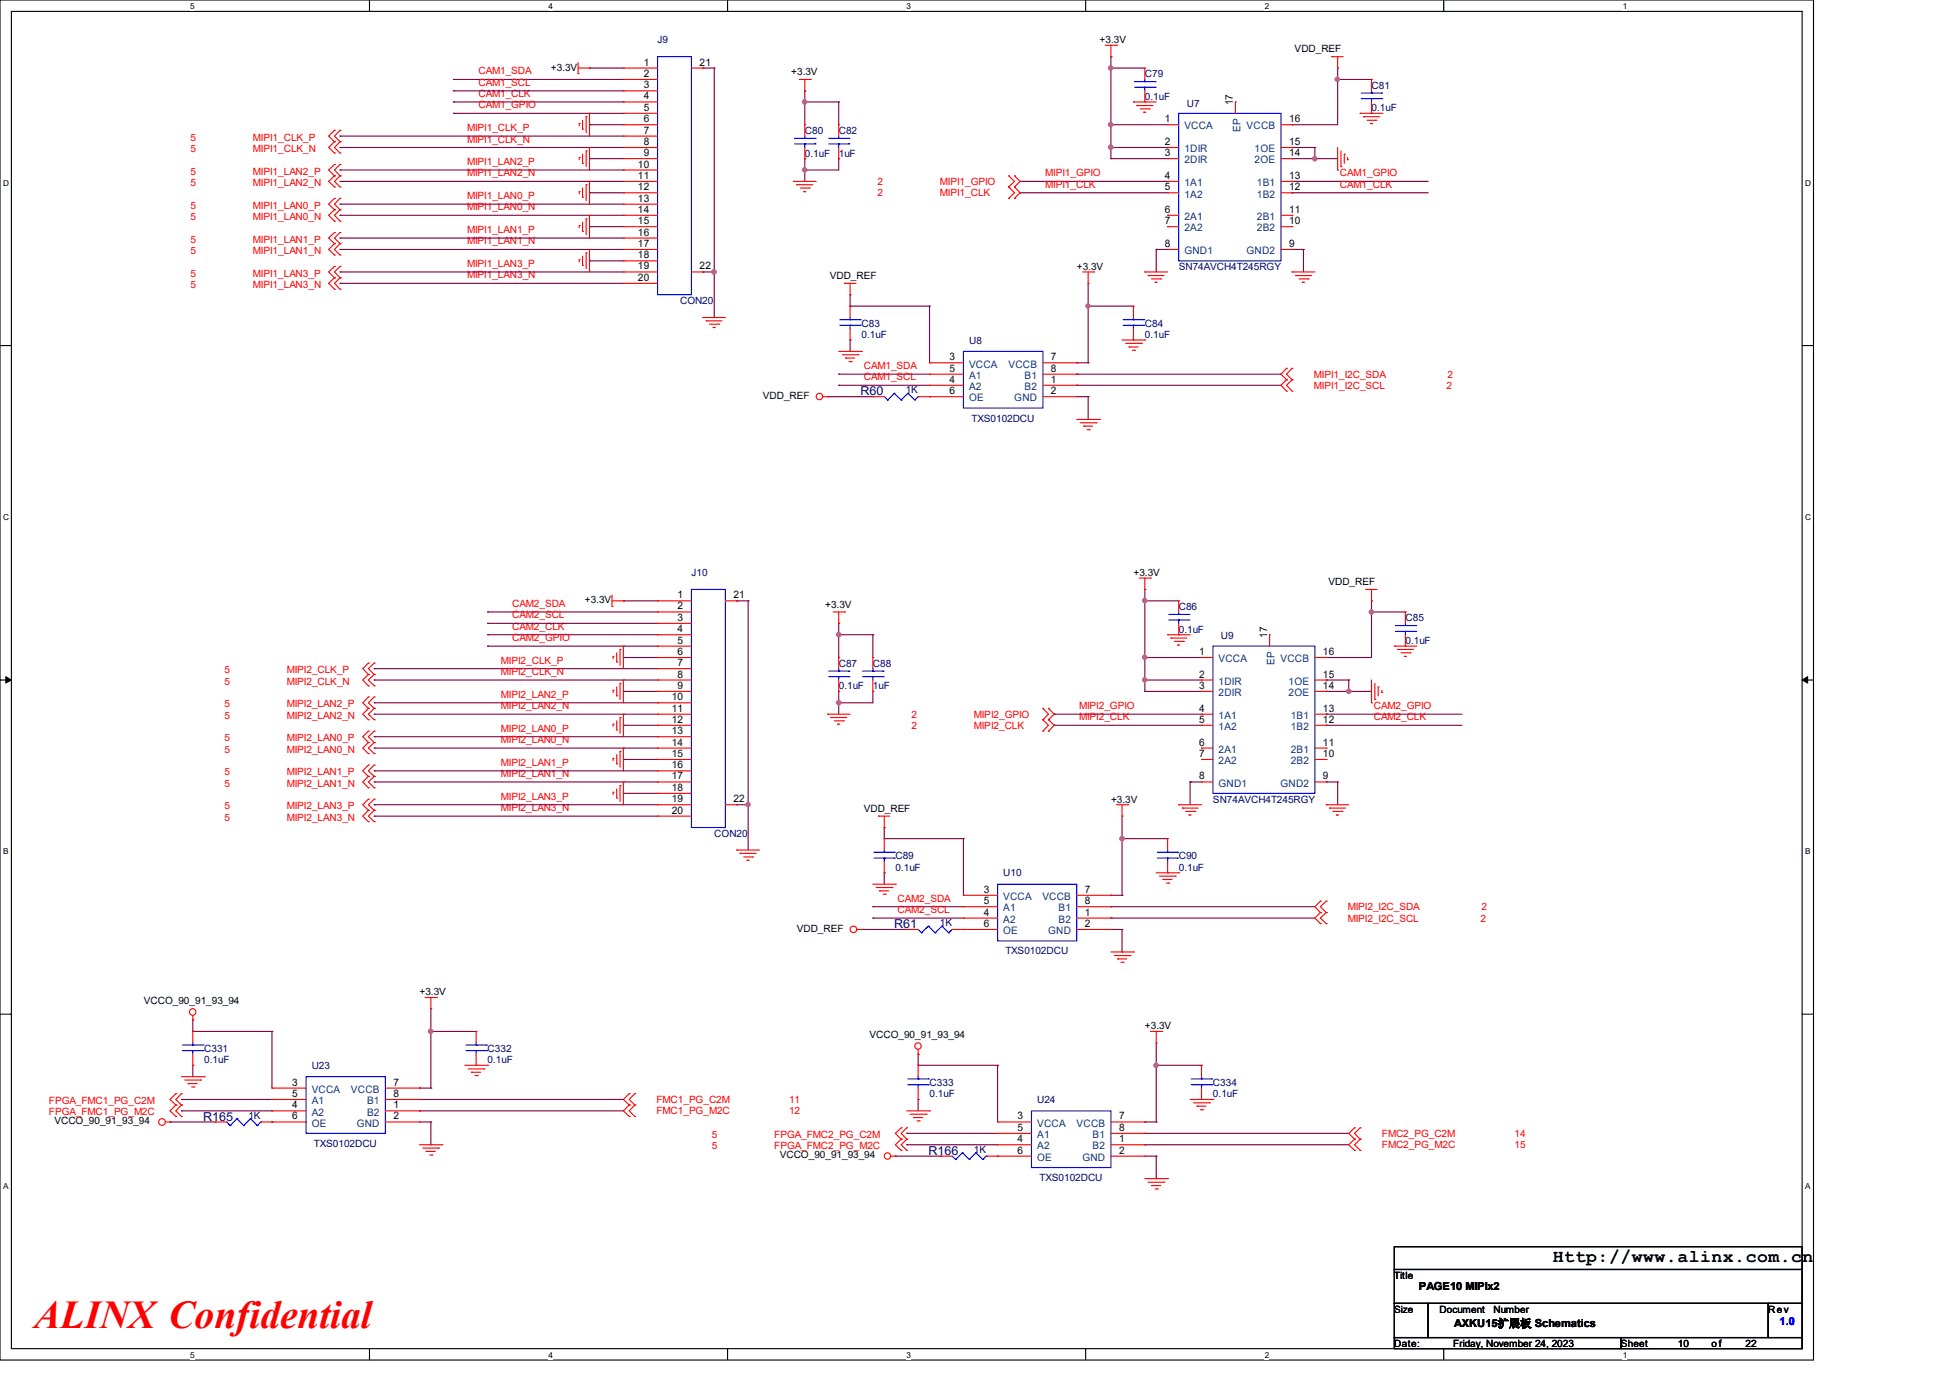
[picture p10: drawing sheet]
<svg xmlns="http://www.w3.org/2000/svg" width="297mm" height="210mm" viewBox="0 0 297 210" stroke-linecap="round" stroke-linejoin="round" font-family="sans-serif">
<path d="M0 0h276.4v207.3h-276.4zM1.7 1.7h272.9v203.8h-272.9z" fill="none" stroke="#000" stroke-width=".17"/>
<g fill="#fff">
<path d="M29 .2h.7v1.4h-.7z"/>
<path d="M29 205.7h.7v1.4h-.7z"/>
</g>
<path d="M56.3 0v1.7M56.3 205.5v1.8" fill="none" stroke="#000" stroke-width=".17"/>
<g fill="#fff">
<path d="M83.6 .2h.6v1.4h-.6z"/>
<path d="M83.6 205.7h.6v1.4h-.6z"/>
</g>
<path d="M110.9 0v1.7M110.9 205.5v1.8" fill="none" stroke="#000" stroke-width=".17"/>
<g fill="#fff">
<path d="M138.1 .2h.7v1.4h-.7z"/>
<path d="M138.1 205.7h.7v1.4h-.7z"/>
</g>
<path d="M165.4 0v1.7M165.4 205.5v1.8" fill="none" stroke="#000" stroke-width=".17"/>
<g fill="#fff">
<path d="M192.7 .2h.7v1.4h-.7z"/>
<path d="M192.7 205.7h.7v1.4h-.7z"/>
</g>
<path d="M220 0v1.7M220 205.5v1.8" fill="none" stroke="#000" stroke-width=".17"/>
<g fill="#fff">
<path d="M247.3 .2h.6v1.4h-.6z"/>
<path d="M247.3 205.7h.6v1.4h-.6z"/>
<path d="M.5 27.2h.9v1.4h-.9z"/>
<path d="M275.1 27.2h.9v1.4h-.9z"/>
<path d="M.5 78.1h.9v1.4h-.9z"/>
<path d="M275.1 78.1h.9v1.4h-.9z"/>
</g>
<path d="M0 52.7h1.7M274.6 52.7h1.8" fill="none" stroke="#000" stroke-width=".17"/>
<g fill="#fff">
<path d="M.5 129.1h.8v1.4h-.8z"/>
<path d="M275.1 129.1h.8v1.4h-.8z"/>
</g>
<path d="M0 103.6h1.7M274.6 103.6h1.8" fill="none" stroke="#000" stroke-width=".17"/>
<path d="M.9 103.1l.8 .5-.8 .5zM274.6 103.6l.9-.5v1z" fill="#000" stroke="#000" stroke-width=".15"/>
<g fill="#fff">
<path d="M.5 180h.8v1.4h-.8z"/>
<path d="M275.1 180h.8v1.4h-.8z"/>
</g>
<path d="M0 154.6h1.7M274.6 154.6h1.8M212.5 190h62.1v3.5h-62.1zM212.5 193.5h62.1v5.1h-62.1zM212.5 198.6h5.1v5.2h-5.1zM217.6 198.6h51.9v5.2h-51.9zM269.5 198.6h5.1v5.2h-5.1zM212.5 203.8h34.5v1.7h-34.5zM247 203.8h27.6v1.7h-27.6z" fill="none" stroke="#000" stroke-width=".17"/>
<g fill="none" stroke="#800040" stroke-width=".17">
<path d="M69.1 15.5h.1M69.1 17.3h.1M69.1 12.1h.1M69.1 13.8h.1M69.1 15.5h25.9M69.1 12.1h25.9M69.1 17.3h25.9M69.1 13.8h25.9M89.8 10.4h.1M89.8 19h.1M89.8 10.4h5.2M89.8 19h5.2"/>
<path d="M107.1 10.4h.1M107.1 10.4h1.7M108.8 10.4h.1M108.8 10.4v38M122.6 15.5h.1M122.6 13.8h.1M122.6 15.5h5.2M122.6 13.8v5.2M127.8 15.5h.1M127.8 15.5v3.5M169.3 10.4h.1M169.3 8.6h.1"/>
<path d="M169.3 19h.1M169.3 10.4h5.2M169.3 19h8.6M169.3 8.6v15.6M196.9 19h.1M203.8 10.4h.1M203.8 12.1h.1M203.8 10.4v8.6h-6.9M203.8 12.1h5.2M51.8 25.9h.1M51.8 27.6h.1M51.8 31.1h.1"/>
<path d="M51.8 32.8h.1M51.8 20.7h.1M51.8 22.5h.1M51.8 38h.1M51.8 36.3h.1M51.8 25.9h43.2M51.8 22.5h43.2M51.8 27.6h43.2M51.8 38h43.2M51.8 31.1h43.2M51.8 32.8h43.2M51.8 20.7h43.2"/>
<path d="M51.8 36.3h43.2M89.8 24.2h.1M89.8 34.5h.1M89.8 39.8h.1M89.8 29.4h.1M89.8 24.2h5.2M89.8 34.5h5.2M89.8 39.8h5.2M89.8 29.4h5.2M122.6 25.9h.1M122.6 24.2h.1M122.6 24.2v3.4"/>
<path d="M127.8 24.2h.1M127.8 24.2v1.7h-5.2M155.4 27.6h.1M155.4 29.4h.1M155.4 29.4h22.5M155.4 27.6h22.5M169.3 24.2h.1M169.3 22.5h.1M169.3 24.2h8.6M169.3 22.5h8.6M176.2 38h.1M176.2 38h1.7"/>
<path d="M176.2 38v3.4M196.9 24.2h.1M196.9 22.5h.1M196.9 38h.1M196.9 27.6h.1M196.9 29.4h.1M196.9 24.2h6.9M196.9 29.4h20.7M196.9 22.5h3.5M196.9 27.6h20.7M196.9 38h1.7M198.6 38h.1"/>
<path d="M198.6 38v3.4M200.4 22.5h.1M200.4 24.2h.1M200.4 22.5v1.7M51.8 43.2h.1M51.8 41.4h.1M51.8 41.4h43.2M51.8 43.2h43.2M107.1 41.4h.1M107.1 41.4h1.7M108.8 41.4h.1M127.8 57h.1"/>
<path d="M127.8 58.7h.1M127.8 58.7h13.8M127.8 57h13.8M129.5 51.8h.1M129.5 44.9h.1M129.5 46.7h.1M129.5 44.9v1.8M129.5 51.8v1.8M129.5 46.7h12.1M141.6 46.7h.1M141.6 46.7v8.6M164.1 58.7h.1"/>
<path d="M164.1 57h.1M164.1 55.3h.1M164.1 58.7h31.1M164.1 57h31.1M164.1 55.3h1.7M165.8 46.7h.1M165.8 55.3h.1M165.8 46.7h6.9M165.8 43.2v12.1M126.1 60.5h.1M126.1 60.5h6.9M164.1 60.5h1.7"/>
<path d="M165.8 60.5h.1M165.8 63.9h.1M165.8 60.5v3.4M74.3 96.7h.1M74.3 98.5h.1M74.3 93.3h.1M74.3 95h.1M74.3 96.7h25.9M74.3 93.3h25.9M74.3 98.5h25.9M74.3 95h25.9M95 91.6h.1"/>
<path d="M95 91.6h5.2M112.3 91.6h.1M112.3 91.6h1.7M114 91.6h.1M114 91.6v37.9M127.8 96.7h.1M127.8 95h.1M127.8 95v5.2M127.8 96.7h5.2M133 96.7h.1M133 96.7v3.5M174.5 91.6h.1"/>
<path d="M174.5 89.8h.1M174.5 91.6h5.1M174.5 89.8v15.6M209 91.6h.1M209 93.3h.1M209 91.6v8.6h-6.9M209 93.3h5.2M57 107.1h.1M57 108.8h.1M57 112.3h.1M57 114h.1M57 101.9h.1"/>
<path d="M57 103.6h.1M57 119.2h.1M57 117.5h.1M57 107.1h43.2M57 103.6h43.2M57 108.8h43.2M57 119.2h43.2M57 112.3h43.2M57 114h43.2M57 101.9h43.2M57 117.5h43.2M95 105.4h.1"/>
<path d="M95 100.2h.1M95 115.7h.1M95 110.5h.1M95 105.4h5.2M95 100.2h5.2M95 115.7h5.2M95 110.5h5.2M127.8 107.1h.1M127.8 105.4h.1M127.8 105.4v3.4M133 105.4h.1M133 105.4v1.7h-5.2"/>
<path d="M160.7 108.8h.1M160.7 110.5h.1M160.7 110.5h22.4M160.7 108.8h22.4M174.5 100.2h.1M174.5 105.4h.1M174.5 103.6h.1M174.5 105.4h8.6M174.5 100.2h8.6M174.5 103.6h8.6M181.4 119.2h.1M181.4 119.2h1.7"/>
<path d="M181.4 119.2v3.4M202.1 100.2h.1M202.1 105.4h.1M202.1 103.6h.1M202.1 119.2h.1M202.1 108.8h.1M202.1 110.5h.1M202.1 105.4h6.9M202.1 110.5h20.7M202.1 103.6h3.4M202.1 108.8h20.7M202.1 119.2h1.7"/>
<path d="M203.8 119.2h.1M203.8 119.2v3.4M205.5 103.6h.1M205.5 105.4h.1M205.5 103.6v1.8M57 124.4h.1M57 122.6h.1M57 122.6h43.2M57 124.4h43.2M95 120.9h.1M95 120.9h5.2M112.3 122.6h.1"/>
<path d="M112.3 122.6h1.7M114 122.6h.1M133 138.2h.1M133 139.9h.1M133 139.9h13.8M133 138.2h13.8M134.7 133h.1M134.7 126.1h.1M134.7 127.8h.1M134.7 126.1v1.7M134.7 133v1.7M134.7 127.8h12.1"/>
<path d="M146.8 127.8h.1M146.8 127.8v8.6M169.3 139.9h.1M169.3 138.2h.1M169.3 136.4h.1M169.3 139.9h31.1M169.3 138.2h31.1M169.3 136.4h1.7M171 127.8h.1M171 136.4h.1M171 127.8h6.9M171 124.4v12"/>
<path d="M29.4 155.4h.1M29.4 157.2h.1M29.4 155.4v1.8M29.4 157.2h12M41.4 157.2h.1M41.4 157.2v8.6M65.7 157.2h.1M65.7 157.2h6.9M65.7 153.7v12.1M131.3 141.6h.1M131.3 141.6h6.9M169.3 141.6h1.7"/>
<path d="M171 141.6h.1M171 145.1h.1M171 141.6v3.5M176.2 158.9v12.1M25.9 171h.1M25.9 171h6.9M27.6 167.6h.1M27.6 169.3h.1M27.6 169.3h13.8M27.6 167.6h13.8M29.4 162.3h.1M29.4 162.3v1.8"/>
<path d="M63.9 169.3h.1M63.9 167.6h.1M63.9 165.8h.1M63.9 169.3h31.1M63.9 167.6h31.1M63.9 165.8h1.8M63.9 171h1.8M65.7 165.8h.1M65.7 171h.1M65.7 174.5h.1M65.7 171v3.5M136.4 176.2h.1"/>
<path d="M136.4 176.2h7M138.2 172.7h.1M138.2 174.5h.1M138.2 174.5h13.8M138.2 172.7h13.8M139.9 167.6h.1M139.9 160.7h.1M139.9 162.3h.1M139.9 160.7v1.6M139.9 167.6v1.7M139.9 162.3h12.1M152 162.3h.1"/>
<path d="M152 162.3v8.7M174.5 174.5h.1M174.5 172.7h.1M174.5 171h.1M174.5 171h1.7M174.5 174.5h31M174.5 172.7h31M174.5 176.2h1.7M176.2 162.3h.1M176.2 171h.1M176.2 176.2h.1M176.2 179.6h.1"/>
<path d="M176.2 176.2v3.4M176.2 162.3h6.9"/>
</g>
<g fill="#f0f" stroke="#f0f" stroke-width=".17">
<circle cx="108.8" cy="41.4" r=".34"/>
<circle cx="122.6" cy="25.9" r=".32"/>
<circle cx="122.6" cy="15.5" r=".33"/>
<circle cx="169.3" cy="10.4" r=".33"/>
<circle cx="169.3" cy="19" r=".33"/>
<circle cx="203.8" cy="12.1" r=".33"/>
<circle cx="200.3" cy="24.2" r=".33"/>
<circle cx="169.2" cy="22.4" r=".34"/>
<circle cx="165.8" cy="46.6" r=".32"/>
<circle cx="127.8" cy="96.7" r=".33"/>
<circle cx="114" cy="122.6" r=".32"/>
<circle cx="127.8" cy="107.1" r=".33"/>
<circle cx="205.5" cy="105.3" r=".33"/>
<circle cx="174.4" cy="103.6" r=".32"/>
<circle cx="174.4" cy="100.2" r=".33"/>
<circle cx="174.4" cy="91.5" r=".33"/>
<circle cx="209" cy="93.3" r=".33"/>
<circle cx="171" cy="127.8" r=".34"/>
<circle cx="65.6" cy="157.2" r=".33"/>
<circle cx="176.2" cy="162.3" r=".33"/>
</g>
<g fill="none" stroke="#f00" stroke-width=".17">
<path d="M51 19.9h.1M51 19.9l-.9 .8 .9 .9M51.8 19.9h.1M51.8 19.9l-.8 .8 .8 .9M88.1 11.2h.1M88.1 10.4h1.7M88.1 9.5v1.7M88.3 18.8h.1M88.3 18.8v.4M88.8 19.7h.1M88.8 18.3v1.4M89.3 17.8h.1"/>
<path d="M89.3 17.8v2.4M89.8 17.3h.1M89.8 10.4h.1M89.8 17.3v3.4M95 10.4h.1M95 12.1h.1M95 13.8h.1M95 15.5h.1M95 17.3h.1M95 19h.1M95 10.4h5.2M95 12.1h5.2"/>
<path d="M95 15.5h5.2M95 17.3h5.2M95 13.8h5.2M95 19h5.2M105.4 10.4h1.7M107.1 10.4h.1M121.8 12.1h1.7M122.6 13.8h.1M122.6 19h.1M122.6 12.1v1.7M122.6 19v1.7M123.5 12.1h.1"/>
<path d="M127.8 19h.1M127.8 19v1.7M168.4 6.9h1.7M169.3 8.6h.1M169.3 6.9v1.7M170.1 6.9h.1M172.7 15.5h.1M172.7 15.5h3.5M173.2 16.1h.1M173.2 16.1h2.5M173.8 16.6h1.3M174.3 17.1h.1"/>
<path d="M174.3 17.1h.3M174.5 10.4h.1M174.5 15.5h.1M174.5 10.4v1.7M174.5 13.8v1.7M175.1 16.6h.1M177.9 19h.1M177.9 19h1.7M188.3 15.5h.1M188.3 15.5v1.8M195.2 19h1.7M196.9 19h.1"/>
<path d="M202.9 8.6h.1M202.9 8.6h1.8M203.8 10.4h.1M203.8 8.6v1.8M207.3 17.3h.1M207.3 17.3h3.4M207.8 17.8h.1M207.8 17.8h2.4M208.3 18.3h1.4M208.8 18.8h.1M208.8 18.8h.4M209 12.1h.1"/>
<path d="M209 17.3h.1M209 12.1v1.7M209 15.5v1.8M209.7 18.3h.1M51 32h.1M51 33.7h.1M51 30.2h.1M51 26.8h.1M51 28.5h.1M51 25.1h.1M51 37.1h.1M51 38.9h.1"/>
<path d="M51 35.4h.1M51 21.6h.1M51 23.3h.1M51 32l-.9 .8 .9 .9M51 30.2l-.9 .9 .9 .9M51 26.8l-.9 .8 .9 .9M51 25.1l-.9 .8 .9 .9M51 37.1l-.9 .9 .9 .9M51 35.4l-.9 .9 .9 .8M51 21.6l-.9 .9 .9 .8M51.8 32h.1M51.8 33.7h.1"/>
<path d="M51.8 30.2h.1M51.8 26.8h.1M51.8 28.5h.1M51.8 25.1h.1M51.8 37.1h.1M51.8 38.9h.1M51.8 35.4h.1M51.8 21.6h.1M51.8 23.3h.1M51.8 32l-.8 .8 .8 .9M51.8 30.2l-.8 .9 .8 .9M51.8 26.8l-.8 .8 .8 .9"/>
<path d="M51.8 25.1l-.8 .8 .8 .9M51.8 37.1l-.8 .9 .8 .9M51.8 35.4l-.8 .9 .8 .8M51.8 21.6l-.8 .9 .8 .8M88.3 34.4h.1M88.3 24h.1M88.3 39.6h.1M88.3 29.2h.1M88.3 24v.3M88.3 29.2v.3M88.3 34.4v.3M88.3 39.6v.3"/>
<path d="M88.8 35.3h.1M88.8 24.9h.1M88.8 30.1h.1M88.8 23.5v1.4M88.8 28.7v1.4M88.8 33.9v1.4M88.8 39v1.4M89.3 33.4h.1M89.3 23h.1M89.3 38.5h.1M89.3 28.2h.1M89.3 23v2.4"/>
<path d="M89.3 28.2v2.4M89.3 33.4v2.4M89.3 38.5v2.4M89.8 32.8h.1M89.8 22.5h.1M89.8 38h.1M89.8 27.6h.1M89.8 22.5v3.4M89.8 27.6v3.5M89.8 32.8v3.5M89.8 38v3.4M95 20.7h.1"/>
<path d="M95 22.5h.1M95 24.2h.1M95 25.9h.1M95 27.6h.1M95 29.4h.1M95 31.1h.1M95 32.8h.1M95 34.5h.1M95 36.3h.1M95 38h.1M95 39.8h.1M95 27.6h5.2"/>
<path d="M95 20.7h5.2M95 22.5h5.2M95 24.2h5.2M95 25.9h5.2M95 29.4h5.2M95 31.1h5.2M95 32.8h5.2M95 34.5h5.2M95 36.3h5.2M95 38h5.2M95 39.8h5.2M120.9 27.6h.1"/>
<path d="M120.9 27.6h3.5M121.4 28.2h.1M121.4 28.2h2.5M122 28.7h1.3M122.5 29.2h.1M122.5 29.2h.3M122.6 24.2h.1M122.6 22.5v1.7M123.3 28.7h.1M127.8 24.2h.1M127.8 22.5v1.7M153.7 28.5h.1"/>
<path d="M153.7 26.8h.1M153.7 30.2h.1M153.7 26.8l.9 .8-.9 .9M153.7 28.5l.9 .9-.9 .8M154.6 26.8h.1M154.6 28.5h.1M154.6 30.2h.1M154.6 26.8l.8 .8-.8 .9M154.6 28.5l.8 .9-.8 .8M177.9 22.5h.1M177.9 24.2h.1M177.9 27.6h.1"/>
<path d="M177.9 29.4h.1M177.9 32.8h.1M177.9 34.5h.1M177.9 38h.1M177.9 27.6h1.7M177.9 22.5h1.7M177.9 24.2h1.7M177.9 29.4h1.7M177.9 32.8h1.7M177.9 34.5h1.7M177.9 38h1.7M195.2 27.6h1.7"/>
<path d="M195.2 22.5h1.7M195.2 24.2h1.7M195.2 29.4h1.7M195.2 32.8h1.7M195.2 34.5h1.7M195.2 38h1.7M196.9 38h.1M196.9 34.5h.1M196.9 32.8h.1M196.9 29.4h.1M196.9 27.6h.1M196.9 24.2h.1"/>
<path d="M196.9 22.5h.1M203.8 25.9h.1M203.8 22.5v3.4M204.3 25.4h.1M204.3 23v2.4M204.9 23.5h.1M204.9 23.5v1.4M205.4 24.3h.1M205.4 24v.3M51 42.3h.1M51 44.1h.1M51 40.6h.1"/>
<path d="M51 42.3l-.9 .9 .9 .9M51 40.6l-.9 .8 .9 .9M51.8 42.3h.1M51.8 44.1h.1M51.8 40.6h.1M51.8 42.3l-.8 .9 .8 .9M51.8 40.6l-.8 .8 .8 .9M88.8 40.4h.1M95 41.4h.1M95 43.2h.1M95 41.4h5.2M95 43.2h5.2"/>
<path d="M105.4 41.4h1.7M107.1 48.4h.1M107.1 41.4h.1M107.1 48.4h3.4M107.6 48.9h.1M107.6 48.9h2.4M108.1 49.4h1.4M108.7 49.9h.1M108.7 49.9h.3M109.5 49.4h.1M127.8 53.6h3.5M128.4 54.1h2.4"/>
<path d="M128.7 43.2h.1M128.7 43.2h1.7M128.9 54.6h.1M128.9 54.6h1.4M129.4 55.1h.3M129.5 44.9h.1M129.5 46.7h.1M129.5 51.8h.1M129.5 43.2v1.7M129.5 46.7v1.7M129.5 50.1v1.7M129.7 55.1h.1"/>
<path d="M130.8 54.1h.1M131.3 53.6h.1M141.6 57h.1M141.6 55.3h.1M141.6 58.7h.1M141.6 57h5.2M141.6 55.3h5.2M141.6 58.7h5.2M158.9 57h5.2M158.9 55.3h5.2M158.9 58.7h5.2M164.1 57h.1"/>
<path d="M164.1 55.3h.1M164.1 58.7h.1M165 41.4h1.7M165.8 43.2h.1M165.8 41.4v1.8M166.7 41.4h.1M171 51.8h3.5M171.5 52.3h2.4M172 52.9h.1M172 52.9h1.4M172.6 53.4h.3M172.7 46.7h.1"/>
<path d="M172.7 51.8h.1M172.7 46.7v1.7M172.7 50.1v1.7M172.9 53.4h.1M173.9 52.3h.1M174.5 41.4h.1M174.5 51.8h.1M174.5 41.4h3.4M175 42h.1M175 42h2.4M175.5 42.5h1.4M176 43h.1"/>
<path d="M176 43h.4M176.9 42.5h.1M196 57.9h.1M196 59.6h.1M196 56.1h.1M196 57.9l-.8 .8 .8 .9M196 56.1l-.8 .9 .8 .9M196.9 41.4h.1M196.9 59.6h.1M196.9 57.9h.1M196.9 56.1h.1M196.9 41.4h3.5"/>
<path d="M196.9 57.9l-.9 .8 .9 .9M196.9 56.1l-.9 .9 .9 .9M197.4 42h.1M197.4 42h2.5M198 42.5h1.3M198.5 43h.1M198.5 43h.3M199.3 42.5h.1M125.4 60.5h.7M126.1 60.5h.1M133 60.5h.1M133 60.5h1.7"/>
<path d="M139.9 60.5h6.9M141.6 60.5h.1M158.9 60.5h5.2M164.1 60.5h.1M164.1 63.9h3.5M164.6 64.4h2.4M165.1 64.9h.1M165.1 64.9h1.4M165.7 65.5h.3M166 65.5h.1M167 64.4h.1M167.6 63.9h.1"/>
<path d="M93.3 92.4h.1M93.3 91.6h1.7M93.3 90.7v1.7M94 99.5v1.4M94.5 99h.1M94.5 99v2.4M95 98.5h.1M95 91.6h.1M95 98.5v3.4M100.2 91.6h.1M100.2 93.3h.1M100.2 95h.1"/>
<path d="M100.2 96.7h.1M100.2 98.5h.1M100.2 91.6h5.2M100.2 93.3h5.2M100.2 96.7h5.2M100.2 98.5h5.2M100.2 95h5.2M110.5 91.6h1.8M112.3 91.6h.1M127 93.3h1.7M127.8 95h.1M127.8 93.3v1.7"/>
<path d="M128.7 93.3h.1M173.6 88.1h1.7M174.5 89.8h.1M174.5 88.1v1.7M175.3 88.1h.1M177.9 96.7h.1M177.9 96.7h3.5M178.4 97.2h.1M178.4 97.2h2.4M178.9 97.7h1.4M179.5 98.3h.1M179.5 98.3h.3"/>
<path d="M179.6 91.6h.1M179.6 96.7h.1M179.6 91.6v1.7M179.6 95v1.7M180.3 97.7h.1M193.5 96.7h.1M193.5 96.7v1.8M208.2 89.8h.1M208.2 89.8h1.6M209 91.6h.1M209 89.8v1.8M212.5 98.5h.1"/>
<path d="M212.5 98.5h3.4M213 99h.1M213 99h2.4M213.5 99.5h1.4M214.2 93.3h.1M214.2 98.5h.1M214.2 93.3v1.7M214.2 96.7v1.8M214.9 99.5h.1M56.1 113.2h.1M56.1 114.9h.1M56.1 111.4h.1"/>
<path d="M56.1 107.9h.1M56.1 109.7h.1M56.1 106.2h.1M56.1 118.3h.1M56.1 116.6h.1M56.1 102.8h.1M56.1 104.5h.1M56.1 101h.1M56.1 113.2l-.8 .8 .8 .9M56.1 111.4l-.8 .9 .8 .9M56.1 107.9l-.8 .9 .8 .9M56.1 106.2l-.8 .9 .8 .8"/>
<path d="M56.1 118.3l-.8 .9 .8 .9M56.1 116.6l-.8 .9 .8 .8M56.1 102.8l-.8 .8 .8 .9M56.1 101l-.8 .9 .8 .9M57 113.2h.1M57 114.9h.1M57 111.4h.1M57 107.9h.1M57 109.7h.1M57 106.2h.1M57 118.3h.1M57 116.6h.1"/>
<path d="M57 102.8h.1M57 104.5h.1M57 101h.1M57 113.2l-.9 .8 .9 .9M57 111.4l-.9 .9 .9 .9M57 107.9l-.9 .9 .9 .9M57 106.2l-.9 .9 .9 .8M57 118.3l-.9 .9 .9 .9M57 116.6l-.9 .9 .9 .8M57 102.8l-.9 .8 .9 .9M57 101l-.9 .9 .9 .9M93.4 115.6h.1"/>
<path d="M93.4 100h.1M93.4 105.2h.1M93.4 110.4h.1M93.4 100v.4M93.4 105.2v.3M93.4 110.4v.3M93.4 115.6v.3M94 116.4h.1M94 100.9h.1M94 106h.1M94 111.3h.1M94 104.7v1.3"/>
<path d="M94 109.9v1.4M94 115v1.4M94.5 114.5h.1M94.5 104.1h.1M94.5 119.7h.1M94.5 109.3h.1M94.5 104.1v2.5M94.5 109.3v2.5M94.5 114.5v2.4M94.5 119.7v2.4M95 114h.1M95 103.6h.1"/>
<path d="M95 119.2h.1M95 108.8h.1M95 103.6v3.5M95 108.8v3.5M95 114v3.5M95 119.2v3.4M100.2 100.2h.1M100.2 101.9h.1M100.2 103.6h.1M100.2 105.4h.1M100.2 107.1h.1M100.2 108.8h.1"/>
<path d="M100.2 110.5h.1M100.2 112.3h.1M100.2 114h.1M100.2 115.7h.1M100.2 117.5h.1M100.2 119.2h.1M100.2 108.8h5.2M100.2 100.2h5.2M100.2 103.6h5.2M100.2 105.4h5.2M100.2 110.5h5.2M100.2 114h5.2"/>
<path d="M100.2 115.7h5.2M100.2 119.2h5.2M100.2 101.9h5.2M100.2 107.1h5.2M100.2 112.3h5.2M100.2 117.5h5.2M126.1 108.8h.1M126.1 108.8h3.4M126.6 109.3h.1M126.6 109.3h2.4M127.1 109.9h1.4M127.6 110.4h.1"/>
<path d="M127.6 110.4h.4M127.8 100.2h.1M127.8 105.4h.1M127.8 100.2v1.7M127.8 103.6v1.8M128.5 109.9h.1M133 100.2h.1M133 105.4h.1M133 100.2v1.7M133 103.6v1.8M158.9 109.7h.1M158.9 107.9h.1"/>
<path d="M158.9 111.4h.1M158.9 107.9l.9 .9-.9 .9M158.9 109.7l.9 .8-.9 .9M159.8 107.9h.1M159.8 109.7h.1M159.8 111.4h.1M159.8 107.9l.9 .9-.9 .9M159.8 109.7l.9 .8-.9 .9M183.1 100.2h.1M183.1 103.6h.1M183.1 105.4h.1M183.1 108.8h.1"/>
<path d="M183.1 110.5h.1M183.1 114h.1M183.1 115.7h.1M183.1 119.2h.1M183.1 108.8h1.7M183.1 100.2h1.7M183.1 103.6h1.7M183.1 105.4h1.7M183.1 110.5h1.7M183.1 114h1.7M183.1 115.7h1.7M183.1 119.2h1.7"/>
<path d="M200.4 108.8h1.7M200.4 100.2h1.7M200.4 103.6h1.7M200.4 105.4h1.7M200.4 110.5h1.7M200.4 114h1.7M200.4 115.7h1.7M200.4 119.2h1.7M202.1 119.2h.1M202.1 115.7h.1M202.1 114h.1M202.1 110.5h.1"/>
<path d="M202.1 108.8h.1M202.1 105.4h.1M202.1 103.6h.1M202.1 100.2h.1M209 107.1h.1M209 103.6v3.5M209.5 106.6h.1M209.5 104.1v2.5M210 104.7h.1M210 104.7v1.3M210.6 105.5h.1M210.6 105.2v.3"/>
<path d="M214 100h.1M214 100h.3M56.1 123.5h.1M56.1 125.2h.1M56.1 121.8h.1M56.1 120.1h.1M56.1 123.5l-.8 .9 .8 .8M56.1 121.8l-.8 .8 .8 .9M57 123.5h.1M57 125.2h.1M57 121.8h.1M57 120.1h.1"/>
<path d="M57 123.5l-.9 .9 .9 .8M57 121.8l-.9 .8 .9 .9M93.4 120.7h.1M93.4 120.7v.4M94 121.6h.1M94 120.2v1.4M100.2 120.9h.1M100.2 122.6h.1M100.2 124.4h.1M100.2 122.6h5.2M100.2 124.4h5.2M100.2 120.9h5.2"/>
<path d="M110.5 122.6h1.8M112.3 129.5h.1M112.3 122.6h.1M112.3 129.5h3.4M112.8 130h.1M112.8 130h2.4M113.3 130.6h1.4M113.8 131.1h.1M113.8 131.1h.4M114.7 130.6h.1M133 134.7h3.4M133.5 135.3h2.4"/>
<path d="M133.9 124.4h.1M133.9 124.4h1.7M134 135.8h.1M134 135.8h1.4M134.6 136.3h.3M134.7 126.1h.1M134.7 127.8h.1M134.7 133h.1M134.7 124.4v1.7M134.7 127.8v1.7M134.7 131.3v1.7M134.9 136.3h.1"/>
<path d="M135.9 135.3h.1M136.4 134.7h.1M146.8 138.2h.1M146.8 136.4h.1M146.8 139.9h.1M146.8 138.2h5.2M146.8 136.4h5.2M146.8 139.9h5.2M164.1 138.2h5.2M164.1 136.4h5.2M164.1 139.9h5.2M169.3 138.2h.1"/>
<path d="M169.3 136.4h.1M169.3 139.9h.1M170.1 122.6h1.8M171 124.4h.1M171 122.6v1.8M171.9 122.6h.1M176.2 133h3.4M176.7 133.5h2.4M177.2 134h.1M177.2 134h1.4M177.8 134.6h.3M177.9 127.8h.1"/>
<path d="M177.9 133h.1M177.9 127.8v1.7M177.9 131.3v1.7M178.1 134.6h.1M179.1 133.5h.1M179.6 122.6h.1M179.6 133h.1M179.6 122.6h3.5M180.2 123.1h.1M180.2 123.1h2.4M180.7 123.7h1.4M181.2 124.2h.1"/>
<path d="M181.2 124.2h.3M182.1 123.7h.1M201.2 139.1h.1M201.2 137.3h.1M201.2 139.1l-.8 .8 .8 .9M201.2 137.3l-.8 .9 .8 .9M202.1 122.6h.1M202.1 139.1h.1M202.1 137.3h.1M202.1 122.6h3.4M202.1 139.1l-.9 .8 .9 .9M202.1 137.3l-.9 .9 .9 .9"/>
<path d="M202.6 123.1h.1M202.6 123.1h2.4M203.1 123.7h1.4M203.7 124.2h.1M203.7 124.2h.3M204.5 123.7h.1M29.4 155.4h.1M29.4 157.2h.1M29.4 154.8v.6M29.4 157.2v1.7M64.8 152h1.7M65.7 153.7h.1"/>
<path d="M65.7 152v1.7M66.5 152h.1M72.6 157.2h.1M72.6 157.2v1.7M130.6 141.6h.7M131.3 141.6h.1M138.2 141.6h.1M138.2 141.6h1.7M139.9 159.9v.8M145.1 141.6h6.9M146.8 141.6h.1M164.1 141.6h5.2"/>
<path d="M169.3 141.6h.1M169.3 145.1h3.4M169.8 145.6h2.4M170.3 146.1h.1M170.3 146.1h1.4M170.8 146.6h.4M171.2 146.6h.1M172.2 145.6h.1M172.7 145.1h.1M175.3 157.2h1.7M176.2 158.9h.1M176.2 157.2v1.7"/>
<path d="M177 157.2h.1M201.2 140.8h.1M202.1 140.8h.1M25.2 171h.7M25.9 171h.1M26.8 168.4h.1M26.8 170.1h.1M26.8 166.7h.1M26.8 168.4l-.9 .9 .9 .8M26.8 166.7l-.9 .9 .9 .8M27.6 168.4h.1M27.6 170.1h.1"/>
<path d="M27.6 166.7h.1M27.6 164.1h3.5M27.6 168.4l-.8 .9 .8 .8M27.6 166.7l-.8 .9 .8 .8M28.2 164.6h2.4M28.7 165.1h.1M28.7 165.1h1.4M29.2 165.7h.3M29.4 162.3h.1M29.4 160.7v1.6M29.5 165.7h.1M30.6 164.6h.1"/>
<path d="M31.1 164.1h.1M32.8 171h.1M32.8 171h1.7M39.8 171h6.9M41.4 171h.1M41.4 167.6h.1M41.4 165.8h.1M41.4 169.3h.1M41.4 169.3h5.3M41.4 167.6h5.3M41.4 165.8h5.3M58.7 171h5.2"/>
<path d="M58.7 169.3h5.2M58.7 167.6h5.2M58.7 165.8h5.2M63.9 167.6h.1M63.9 165.8h.1M63.9 171h.1M63.9 169.3h.1M63.9 174.5h3.5M64.4 175h2.4M64.9 175.5h.1M64.9 175.5h1.4M65.5 176h.3"/>
<path d="M65.8 176h.1M66.8 175h.1M67.4 174.5h.1M70.8 162.3h3.5M71.3 162.9h2.4M71.8 163.4h.1M71.8 163.4h1.4M72.4 163.9h.3M72.6 162.3h.1M72.6 160.7v1.6M72.7 163.9h.1M73.7 162.9h.1"/>
<path d="M74.3 162.3h.1M95.9 168.4h.1M95.9 170.1h.1M95.9 166.7h.1M95.9 168.4l-.9 .9 .9 .8M95.9 166.7l-.9 .9 .9 .8M96.7 170.1h.1M96.7 168.4h.1M96.7 166.7h.1M96.7 168.4l-.8 .9 .8 .8M96.7 166.7l-.8 .9 .8 .8M135.8 176.2h.6"/>
<path d="M136.4 176.2h.1M137.3 173.6h.1M137.3 175.3h.1M137.3 171.9h.1M137.3 173.6l-.9 .9 .9 .8M137.3 171.9l-.9 .8 .9 .9M138.2 173.6h.1M138.2 175.3h.1M138.2 171.9h.1M138.2 169.3h3.4M138.2 173.6l-.9 .9 .9 .8M138.2 171.9l-.9 .8 .9 .9"/>
<path d="M138.7 169.8h2.4M139.2 170.3h.1M139.2 170.3h1.4M139.7 170.8h.4M139.9 160.7h.1M139.9 162.3h.1M139.9 167.6h.1M139.9 162.3v1.8M139.9 165.8v1.8M140.1 170.8h.1M141.1 169.8h.1M141.6 169.3h.1"/>
<path d="M143.4 176.2h.1M143.4 176.2h1.7M150.3 176.2h6.9M152 176.2h.1M152 172.7h.1M152 171h.1M152 174.5h.1M152 174.5h5.2M152 171h5.2M152 172.7h5.2M169.3 174.5h5.2M169.3 171h5.2"/>
<path d="M169.3 176.2h5.2M169.3 172.7h5.2M174.5 172.7h.1M174.5 171h.1M174.5 176.2h.1M174.5 174.5h.1M174.5 179.6h3.4M177.9 179.6h.1M181.4 167.6h3.4M181.9 168.1h2.4M182.4 168.6h.1M182.4 168.6h1.4"/>
<path d="M182.9 169.1h.4M183.1 162.3h.1M183.1 167.6h.1M183.1 162.3v1.8M183.1 165.8v1.8M183.3 169.1h.1M184.3 168.1h.1M184.8 167.6h.1M206.4 173.6h.1M206.4 175.3h.1M206.4 171.9h.1M206.4 173.6l-.9 .9 .9 .8"/>
<path d="M206.4 171.9l-.9 .8 .9 .9M207.3 175.3h.1M207.3 173.6h.1M207.3 171.9h.1M207.3 173.6l-.9 .9 .9 .8M207.3 171.9l-.9 .8 .9 .9M175 180.2h2.4M175.5 180.7h.1M175.5 180.7h1.4M176 181.2h.4M176.4 181.2h.1M177.4 180.2h.1"/>
<circle cx="124.9" cy="60.4" r=".49"/>
<circle cx="29.3" cy="154.2" r=".5"/>
<circle cx="130.1" cy="141.6" r=".5"/>
<circle cx="139.9" cy="159.4" r=".49"/>
<circle cx="24.7" cy="171" r=".51"/>
<circle cx="135.2" cy="176.2" r=".49"/>
</g>
<g fill="none" stroke="#00f" stroke-width=".17">
<path d="M100.2 8.6h5.2v36.3h-5.2zM172.9 13.3h3.1M172.9 12.4h3.1M174.5 12.4h.1M174.5 13.3h.1M174.5 12.1v.3M174.5 13.3v.5M176 13.3h.1M176 12.4h.1M179.6 17.3h15.6v22.5h-15.6zM207.4 15h3.2M207.4 14.2h3.2"/>
<path d="M209 14.2h.1M209 15h.1M209 13.8v.4M209 15v.5M210.6 15h.1M210.6 14.2h.1M121.1 21.9h3.1M121.1 21.1h3.1M122.6 21.1h.1M122.6 21.9h.1M122.6 20.7v.4M122.6 21.9v.6"/>
<path d="M124.2 21.9h.1M124.2 21.1h.1M126.3 21.9h3.1M126.3 21.1h3.1M127.8 21.1h.1M127.8 21.9h.1M127.8 20.7v.4M127.8 21.9v.6M129.4 21.9h.1M129.4 21.1h.1M128 49.6h3.1M128 48.7h3.1"/>
<path d="M129.5 48.7h.1M129.5 49.6h.1M129.5 48.4v.3M129.5 49.6v.5M131.1 49.6h.1M131.1 48.7h.1M136.3 59.9h.1M136.3 59.9l-1 1.1M136.3 59.9l1 1.1M138.3 59.9h.1M138.3 59.9l-1 1.1M138.3 59.9l1.1 1.1"/>
<path d="M146.8 53.6h12.1v8.6h-12.1zM171.2 49.6h3.1M171.2 48.7h3.1M172.7 48.7h.1M172.7 49.6h.1M172.7 48.4v.3M172.7 49.6v.5M174.3 49.6h.1M174.3 48.7h.1M134.7 60.5l.6 .5M135.3 61h.1M137.3 61h.1"/>
<path d="M139.4 61h.1M139.9 60.5h.1M139.9 60.5l-.5 .5M105.4 89.8h5.1v36.3h-5.1zM178.1 94.5h3.1M178.1 93.6h3.1M179.6 93.6h.1M179.6 94.5h.1M179.6 93.3v.3M179.6 94.5v.5M181.2 94.5h.1M181.2 93.6h.1"/>
<path d="M184.8 98.5h15.6v22.4h-15.6zM212.6 96.2h3.1M212.6 95.3h3.1M214.2 95.3h.1M214.2 96.2h.1M214.2 95v.3M214.2 96.2v.5M215.7 96.2h.1M215.7 95.3h.1M126.3 103.1h3.1M126.3 102.3h3.1M127.8 102.3h.1"/>
<path d="M127.8 103.1h.1M127.8 101.9v.4M127.8 103.1v.5M129.4 103.1h.1M129.4 102.3h.1M131.4 103.1h3.2M131.4 102.3h3.2M133 102.3h.1M133 103.1h.1M133 101.9v.4M133 103.1v.5M134.6 103.1h.1"/>
<path d="M134.6 102.3h.1M133.2 130.8h3.1M133.2 129.9h3.1M134.7 129.9h.1M134.7 130.8h.1M134.7 129.5v.4M134.7 130.8v.5M136.3 130.8h.1M136.3 129.9h.1M152 134.7h12.1v8.7h-12.1zM176.4 130.8h3.1M176.4 129.9h3.1"/>
<path d="M177.9 129.9h.1M177.9 130.8h.1M177.9 129.5v.4M177.9 130.8v.5M179.5 130.8h.1M179.5 129.9h.1M27.8 159.3h3.1M29.4 159.3h.1M29.4 158.9v.4M30.9 159.3h.1M71 159.3h3.1M72.6 159.3h.1"/>
<path d="M72.6 158.9v.4M74.1 159.3h.1M139.9 141.6l.5 .6M140.4 142.2h.1M141.5 141.1h.1M141.5 141.1l-1.1 1.1M141.5 141.1l1 1.1M142.5 142.2h.1M143.6 141.1h.1M143.6 141.1l-1.1 1.1M143.6 141.1l1 1.1M144.6 142.2h.1"/>
<path d="M145.1 141.6h.1M145.1 141.6l-.5 .6M27.8 160.1h3.1M29.4 160.1h.1M29.4 160.1v.6M30.9 160.1h.1M34.5 171l.6 .5M35.1 171.5h.1M36.1 170.5h.1M36.1 170.5l-1 1M36.1 170.5l1 1M37.1 171.5h.1"/>
<path d="M38.2 170.5h.1M38.2 170.5l-1.1 1M38.2 170.5l1 1M39.2 171.5h.1M39.8 171h.1M39.8 171l-.6 .5M46.7 164.1h12v8.6h-12zM71 160.1h3.1M72.6 160.1h.1M72.6 160.1v.6M74.1 160.1h.1M138.3 165.3h3.2"/>
<path d="M138.3 164.4h3.2M139.9 164.4h.1M139.9 165.3h.1M139.9 164.1v.3M139.9 165.3v.5M141.5 165.3h.1M141.5 164.4h.1M145.1 176.2l.5 .5M145.6 176.7h.1M146.6 175.7h.1M146.6 175.7l-1 1M146.6 175.7l1.1 1"/>
<path d="M147.7 176.7h.1M148.7 175.7h.1M148.7 175.7l-1 1M148.7 175.7l1.1 1M149.8 176.7h.1M150.3 176.2h.1M150.3 176.2l-.5 .5M157.2 169.3h12.1v8.6h-12.1zM181.5 165.3h3.2M181.5 164.4h3.2M183.1 164.4h.1M183.1 165.3h.1"/>
<path d="M183.1 164.1v.3M183.1 165.3v.5M184.7 165.3h.1M184.7 164.4h.1"/>
</g>
<text font-size="6" fill="#f00" x="5.2" y="202.3">ALINX Confidential</text>
<text font-size="2.8" x="236.6" y="192.3">Http://www.alinx.com.cn</text>
<g font-size="1.9" fill="#000080">
<text x="131.1" y="60.2">R60</text>
<text x="136.3" y="141.4">R61</text>
<text x="30.9" y="170.8">R165</text>
<text x="141.5" y="176">R166</text>
</g>
<g font-size="1.7">
<text x="216.2" y="196.6">PAGE10 MIPIx2</text>
<text x="221.6" y="202.3">AXKU15扩展板 Schematics</text>
</g>
<text font-size="1.7" fill="#00f" x="271.2" y="201.9">1.0</text>
<g font-size="1.6">
<text x="98.1" y="10">1</text>
<text x="98.1" y="11.7">2</text>
<text x="106.6" y="10">21</text>
<text x="98.1" y="13.5">3</text>
<text x="98.1" y="15.2">4</text>
<text x="98.1" y="16.9">5</text>
<text x="187.9" y="16" transform="rotate(-90 187.9 16)">17</text>
<text x="98.1" y="18.6">6</text>
<text x="98.1" y="20.4">7</text>
<text x="98.1" y="22.1">8</text>
<text x="98.1" y="23.8">9</text>
<text x="177.5" y="18.6">1</text>
<text x="177.5" y="22.1">2</text>
<text x="177.5" y="23.8">3</text>
<text x="196.4" y="23.8">14</text>
<text x="196.4" y="22.1">15</text>
<text x="196.4" y="18.6">16</text>
<text x="97.2" y="25.5">10</text>
<text x="97.2" y="27.3">11</text>
<text x="97.2" y="29">12</text>
<text x="177.5" y="27.3">4</text>
<text x="177.5" y="29">5</text>
<text x="196.4" y="29">12</text>
<text x="196.4" y="27.3">13</text>
<text x="97.2" y="30.7">13</text>
<text x="97.2" y="32.4">14</text>
<text x="97.2" y="34.2">15</text>
<text x="97.2" y="35.9">16</text>
<text x="177.5" y="32.4">6</text>
<text x="177.5" y="34.2">7</text>
<text x="196.4" y="34.2">10</text>
<text x="196.4" y="32.4">11</text>
<text x="97.2" y="37.6">17</text>
<text x="97.2" y="39.4">18</text>
<text x="97.2" y="41.1">19</text>
<text x="106.6" y="41.1">22</text>
<text x="177.5" y="37.6">8</text>
<text x="196.4" y="37.6">9</text>
<text x="97.2" y="42.8">20</text>
<text x="144.7" y="56.6">5</text>
<text x="144.7" y="54.9">3</text>
<text x="144.7" y="58.3">4</text>
<text x="160.2" y="56.6">8</text>
<text x="160.2" y="54.9">7</text>
<text x="160.2" y="58.3">1</text>
<text x="144.7" y="60.1">6</text>
<text x="160.2" y="60.1">2</text>
<text x="103.3" y="91.2">1</text>
<text x="103.3" y="92.9">2</text>
<text x="103.3" y="94.6">3</text>
<text x="111.8" y="91.2">21</text>
<text x="103.3" y="96.4">4</text>
<text x="103.3" y="98.1">5</text>
<text x="103.3" y="99.8">6</text>
<text x="103.3" y="101.5">7</text>
<text x="182.7" y="99.8">1</text>
<text x="193.1" y="97.2" transform="rotate(-90 193.1 97.2)">17</text>
<text x="201.6" y="99.8">16</text>
<text x="102.4" y="106.7">10</text>
<text x="103.3" y="103.3">8</text>
<text x="103.3" y="105">9</text>
<text x="182.7" y="103.3">2</text>
<text x="182.7" y="105">3</text>
<text x="201.6" y="105">14</text>
<text x="201.6" y="103.3">15</text>
<text x="102.4" y="108.5">11</text>
<text x="102.4" y="110.2">12</text>
<text x="102.4" y="111.9">13</text>
<text x="102.4" y="113.6">14</text>
<text x="182.7" y="108.5">4</text>
<text x="182.7" y="110.2">5</text>
<text x="182.7" y="113.6">6</text>
<text x="201.6" y="113.6">11</text>
<text x="201.6" y="110.2">12</text>
<text x="201.6" y="108.5">13</text>
<text x="102.4" y="115.4">15</text>
<text x="102.4" y="117.1">16</text>
<text x="102.4" y="118.8">17</text>
<text x="182.7" y="115.4">7</text>
<text x="182.7" y="118.8">8</text>
<text x="201.6" y="118.8">9</text>
<text x="201.6" y="115.4">10</text>
<text x="102.4" y="120.5">18</text>
<text x="102.4" y="122.3">19</text>
<text x="102.4" y="124">20</text>
<text x="111.8" y="122.3">22</text>
<text x="149.9" y="137.8">5</text>
<text x="149.9" y="136.1">3</text>
<text x="165.3" y="137.8">8</text>
<text x="165.3" y="136.1">7</text>
<text x="149.9" y="141.3">6</text>
<text x="149.9" y="139.5">4</text>
<text x="165.3" y="141.3">2</text>
<text x="165.3" y="139.5">1</text>
<text x="44.5" y="167.2">5</text>
<text x="44.5" y="165.4">3</text>
<text x="59.9" y="167.2">8</text>
<text x="59.9" y="165.4">7</text>
<text x="44.5" y="170.6">6</text>
<text x="44.5" y="168.9">4</text>
<text x="59.9" y="170.6">2</text>
<text x="59.9" y="168.9">1</text>
<text x="155.1" y="172.3">5</text>
<text x="155.1" y="170.6">3</text>
<text x="170.5" y="172.3">8</text>
<text x="170.5" y="170.6">7</text>
<text x="155.1" y="175.8">6</text>
<text x="155.1" y="174.1">4</text>
<text x="170.5" y="175.8">2</text>
<text x="170.5" y="174.1">1</text>
</g>
<g font-size="1.6" fill="#004080">
<text x="180.5" y="19.7">VCCA</text>
<text x="180.5" y="23.2">1DIR</text>
<text x="189" y="20.1" transform="rotate(-90 189 20.1)">EP</text>
<text x="190" y="19.7">VCCB</text>
<text x="191.2" y="23.2">1OE</text>
<text x="180.5" y="24.9">2DIR</text>
<text x="180.5" y="28.4">1A1</text>
<text x="191.2" y="24.9">2OE</text>
<text x="191.5" y="28.4">1B1</text>
<text x="180.5" y="30.1">1A2</text>
<text x="180.5" y="33.5">2A1</text>
<text x="180.5" y="35.3">2A2</text>
<text x="191.5" y="35.3">2B2</text>
<text x="191.5" y="33.5">2B1</text>
<text x="191.5" y="30.1">1B2</text>
<text x="180.5" y="38.7">GND1</text>
<text x="190" y="38.7">GND2</text>
<text x="147.7" y="57.7">A1</text>
<text x="147.7" y="56">VCCA</text>
<text x="147.7" y="59.4">A2</text>
<text x="153.7" y="56">VCCB</text>
<text x="156.1" y="57.7">B1</text>
<text x="156.1" y="59.4">B2</text>
<text x="147.7" y="61.2">OE</text>
<text x="154.6" y="61.2">GND</text>
<text x="185.7" y="100.9">VCCA</text>
<text x="194.2" y="101.3" transform="rotate(-90 194.2 101.3)">EP</text>
<text x="195.1" y="100.9">VCCB</text>
<text x="185.7" y="104.4">1DIR</text>
<text x="185.7" y="106.1">2DIR</text>
<text x="196.4" y="106.1">2OE</text>
<text x="196.4" y="104.4">1OE</text>
<text x="185.7" y="109.6">1A1</text>
<text x="185.7" y="111.3">1A2</text>
<text x="196.7" y="111.3">1B2</text>
<text x="196.7" y="109.6">1B1</text>
<text x="185.7" y="114.7">2A1</text>
<text x="185.7" y="116.5">2A2</text>
<text x="185.7" y="119.9">GND1</text>
<text x="195.1" y="119.9">GND2</text>
<text x="196.7" y="116.5">2B2</text>
<text x="196.7" y="114.7">2B1</text>
<text x="152.9" y="137.2">VCCA</text>
<text x="158.8" y="137.2">VCCB</text>
<text x="152.9" y="138.9">A1</text>
<text x="152.9" y="142.4">OE</text>
<text x="152.9" y="140.6">A2</text>
<text x="159.7" y="142.4">GND</text>
<text x="161.3" y="138.9">B1</text>
<text x="161.3" y="140.6">B2</text>
<text x="47.5" y="166.5">VCCA</text>
<text x="53.5" y="166.5">VCCB</text>
<text x="47.5" y="168.3">A1</text>
<text x="47.5" y="171.7">OE</text>
<text x="47.5" y="170">A2</text>
<text x="54.4" y="171.7">GND</text>
<text x="55.9" y="168.3">B1</text>
<text x="55.9" y="170">B2</text>
<text x="158" y="173.4">A1</text>
<text x="158" y="171.7">VCCA</text>
<text x="164.1" y="171.7">VCCB</text>
<text x="166.5" y="173.4">B1</text>
<text x="158" y="176.9">OE</text>
<text x="158" y="175.2">A2</text>
<text x="164.9" y="176.9">GND</text>
<text x="166.5" y="175.2">B2</text>
</g>
<g font-size="1.5" fill="#f00">
<text x="72.9" y="11.3">CAM1_SDA</text>
<text x="72.9" y="14.8">CAM1_CLK</text>
<text x="72.9" y="16.5">CAM1_GPIO</text>
<text x="72.9" y="13.1">CAM1_SCL</text>
<text x="29" y="23.2">5</text>
<text x="29" y="21.4">5</text>
<text x="38.5" y="23.2">MIPI1_CLK_N</text>
<text x="38.5" y="21.4">MIPI1_CLK_P</text>
<text x="71.2" y="20">MIPI1_CLK_P</text>
<text x="71.2" y="21.7">MIPI1_CLK_N</text>
<text x="29" y="28.4">5</text>
<text x="29" y="26.6">5</text>
<text x="38.5" y="28.4">MIPI1_LAN2_N</text>
<text x="38.5" y="26.6">MIPI1_LAN2_P</text>
<text x="71.2" y="25.1">MIPI1_LAN2_P</text>
<text x="71.2" y="26.9">MIPI1_LAN2_N</text>
<text x="133.7" y="28.2">2</text>
<text x="133.7" y="29.9">2</text>
<text x="143.2" y="28.2">MIPI1_GPIO</text>
<text x="143.2" y="29.9">MIPI1_CLK</text>
<text x="159.3" y="26.9">MIPI1_GPIO</text>
<text x="159.3" y="28.6">MIPI1_CLK</text>
<text x="204.2" y="26.9">CAM1_GPIO</text>
<text x="204.2" y="28.6">CAM1_CLK</text>
<text x="29" y="33.5">5</text>
<text x="29" y="31.8">5</text>
<text x="38.5" y="33.5">MIPI1_LAN0_N</text>
<text x="38.5" y="31.8">MIPI1_LAN0_P</text>
<text x="71.2" y="30.4">MIPI1_LAN0_P</text>
<text x="71.2" y="32">MIPI1_LAN0_N</text>
<text x="71.2" y="35.5">MIPI1_LAN1_P</text>
<text x="29" y="38.7">5</text>
<text x="29" y="37">5</text>
<text x="38.5" y="38.7">MIPI1_LAN1_N</text>
<text x="38.5" y="37">MIPI1_LAN1_P</text>
<text x="71.2" y="40.7">MIPI1_LAN3_P</text>
<text x="71.2" y="37.3">MIPI1_LAN1_N</text>
<text x="29" y="43.9">5</text>
<text x="29" y="42.2">5</text>
<text x="38.5" y="43.9">MIPI1_LAN3_N</text>
<text x="38.5" y="42.2">MIPI1_LAN3_P</text>
<text x="71.2" y="42.4">MIPI1_LAN3_N</text>
<text x="131.6" y="56.3">CAM1_SDA</text>
<text x="131.6" y="58">CAM1_SCL</text>
<text x="200.2" y="59.3">MIPI1_I2C_SCL</text>
<text x="200.2" y="57.5">MIPI1_I2C_SDA</text>
<text x="220.4" y="59.3">2</text>
<text x="220.6" y="57.5">2</text>
<text x="78.1" y="96">CAM2_CLK</text>
<text x="78.1" y="92.5">CAM2_SDA</text>
<text x="78.1" y="94.2">CAM2_SCL</text>
<text x="76.3" y="101.1">MIPI2_CLK_P</text>
<text x="78.1" y="97.7">CAM2_GPIO</text>
<text x="34.2" y="107.8">5</text>
<text x="34.2" y="104.4">5</text>
<text x="34.2" y="102.6">5</text>
<text x="43.7" y="107.8">MIPI2_LAN2_P</text>
<text x="43.7" y="104.4">MIPI2_CLK_N</text>
<text x="43.7" y="102.6">MIPI2_CLK_P</text>
<text x="76.3" y="106.3">MIPI2_LAN2_P</text>
<text x="76.3" y="102.9">MIPI2_CLK_N</text>
<text x="34.2" y="113">5</text>
<text x="34.2" y="109.5">5</text>
<text x="43.7" y="113">MIPI2_LAN0_P</text>
<text x="43.7" y="109.5">MIPI2_LAN2_N</text>
<text x="76.3" y="108.1">MIPI2_LAN2_N</text>
<text x="76.3" y="111.5">MIPI2_LAN0_P</text>
<text x="76.3" y="113.2">MIPI2_LAN0_N</text>
<text x="138.9" y="109.3">2</text>
<text x="138.9" y="111.1">2</text>
<text x="148.4" y="109.3">MIPI2_GPIO</text>
<text x="148.4" y="111.1">MIPI2_CLK</text>
<text x="164.4" y="108.1">MIPI2_GPIO</text>
<text x="164.4" y="109.8">MIPI2_CLK</text>
<text x="209.4" y="108.1">CAM2_GPIO</text>
<text x="209.4" y="109.8">CAM2_CLK</text>
<text x="34.2" y="114.7">5</text>
<text x="34.2" y="119.9">5</text>
<text x="34.2" y="118.2">5</text>
<text x="43.7" y="114.7">MIPI2_LAN0_N</text>
<text x="43.7" y="119.9">MIPI2_LAN1_N</text>
<text x="43.7" y="118.2">MIPI2_LAN1_P</text>
<text x="76.3" y="118.4">MIPI2_LAN1_N</text>
<text x="76.3" y="116.7">MIPI2_LAN1_P</text>
<text x="34.2" y="125.1">5</text>
<text x="34.2" y="123.4">5</text>
<text x="43.7" y="125.1">MIPI2_LAN3_N</text>
<text x="43.7" y="123.4">MIPI2_LAN3_P</text>
<text x="76.3" y="123.6">MIPI2_LAN3_N</text>
<text x="76.3" y="121.9">MIPI2_LAN3_P</text>
<text x="136.8" y="137.4">CAM2_SDA</text>
<text x="136.8" y="139.1">CAM2_SCL</text>
<text x="205.4" y="140.5">MIPI2_I2C_SCL</text>
<text x="205.4" y="138.7">MIPI2_I2C_SDA</text>
<text x="225.6" y="140.5">2</text>
<text x="225.8" y="138.7">2</text>
<text x="7.5" y="170">FPGA_FMC1_PG_M2C</text>
<text x="7.5" y="168.2">FPGA_FMC1_PG_C2M</text>
<text x="100" y="169.8">FMC1_PG_M2C</text>
<text x="100" y="168.1">FMC1_PG_C2M</text>
<text x="108.5" y="173.4">5</text>
<text x="118" y="173.4">FPGA_FMC2_PG_C2M</text>
<text x="120.2" y="169.8">12</text>
<text x="120.2" y="168.1">11</text>
<text x="210.6" y="173.3">FMC2_PG_C2M</text>
<text x="230.8" y="173.3">14</text>
<text x="108.5" y="175.2">5</text>
<text x="118" y="175.2">FPGA_FMC2_PG_M2C</text>
<text x="210.6" y="175">FMC2_PG_M2C</text>
<text x="230.8" y="175">15</text>
</g>
<g font-size="1.5">
<text x="84" y="10.8">+3.3V</text>
<text x="120.6" y="11.4">+3.3V</text>
<text x="167.6" y="6.6">+3.3V</text>
<text x="197.3" y="8">VDD_REF</text>
<text x="164.1" y="41.1">+3.3V</text>
<text x="126.5" y="42.5">VDD_REF</text>
<text x="116.3" y="60.8">VDD_REF</text>
<text x="172.7" y="87.8">+3.3V</text>
<text x="202.4" y="89.2">VDD_REF</text>
<text x="89.1" y="91.9">+3.3V</text>
<text x="125.7" y="92.6">+3.3V</text>
<text x="131.6" y="123.7">VDD_REF</text>
<text x="169.3" y="122.3">+3.3V</text>
<text x="121.4" y="142">VDD_REF</text>
<text x="21.9" y="153">VCCO_90_91_93_94</text>
<text x="63.9" y="151.7">+3.3V</text>
<text x="132.5" y="158.2">VCCO_90_91_93_94</text>
<text x="174.5" y="156.8">+3.3V</text>
<text x="8.3" y="171.4">VCCO_90_91_93_94</text>
<text x="118.8" y="176.5">VCCO_90_91_93_94</text>
<text x="212.5" y="194.9">Title</text>
<text x="212.5" y="200">Size</text>
<text x="219.4" y="200">Document</text>
<text x="227.6" y="200">Number</text>
<text x="269.4" y="200">Rev</text>
<text x="212.5" y="205.2">Date:</text>
<text x="221.5" y="205.2">Friday, November 24, 2023</text>
<text x="247" y="205.2">Sheet</text>
<text x="255.7" y="205.2">10</text>
<text x="260.8" y="205.2">of</text>
<text x="266" y="205.2">22</text>
</g>
<g font-size="1.5" fill="#000080">
<text x="100.2" y="6.6">J9</text>
<text x="174.5" y="11.8">C79</text>
<text x="174.5" y="15.2">0.1uF</text>
<text x="180.9" y="16.3">U7</text>
<text x="209" y="13.5">C81</text>
<text x="209" y="16.9">0.1uF</text>
<text x="122.6" y="20.4">C80</text>
<text x="122.6" y="23.9">0.1uF</text>
<text x="127.8" y="20.4">C82</text>
<text x="127.8" y="23.9">1uF</text>
<text x="179.6" y="41.1">SN74AVCH4T245RGY</text>
<text x="103.6" y="46.3">CON20</text>
<text x="131.3" y="49.8">C83</text>
<text x="131.3" y="51.5">0.1uF</text>
<text x="147.7" y="52.4">U8</text>
<text x="174.5" y="49.8">C84</text>
<text x="174.5" y="51.5">0.1uF</text>
<text x="138" y="59.9">1K</text>
<text x="148" y="64.3">TXS0102DCU</text>
<text x="105.4" y="87.8">J10</text>
<text x="179.6" y="93">C86</text>
<text x="214.2" y="94.7">C85</text>
<text x="127.8" y="101.6">C87</text>
<text x="133" y="101.6">C88</text>
<text x="179.6" y="96.4">0.1uF</text>
<text x="186" y="97.5">U9</text>
<text x="214.2" y="98.1">0.1uF</text>
<text x="127.8" y="105">0.1uF</text>
<text x="133" y="105">1uF</text>
<text x="184.8" y="122.3">SN74AVCH4T245RGY</text>
<text x="108.8" y="127.5">CON20</text>
<text x="136.4" y="130.9">C89</text>
<text x="179.6" y="130.9">C90</text>
<text x="136.4" y="132.7">0.1uF</text>
<text x="152.9" y="133.5">U10</text>
<text x="179.6" y="132.7">0.1uF</text>
<text x="143.2" y="141.1">1K</text>
<text x="153.2" y="145.5">TXS0102DCU</text>
<text x="31.1" y="160.3">C331</text>
<text x="74.3" y="160.3">C332</text>
<text x="31.1" y="162.1">0.1uF</text>
<text x="47.5" y="162.9">U23</text>
<text x="74.3" y="162.1">0.1uF</text>
<text x="141.7" y="165.5">C333</text>
<text x="141.7" y="167.2">0.1uF</text>
<text x="184.8" y="165.5">C334</text>
<text x="184.8" y="167.2">0.1uF</text>
<text x="37.8" y="170.5">1K</text>
<text x="158" y="168.1">U24</text>
<text x="47.8" y="174.8">TXS0102DCU</text>
<text x="148.4" y="175.7">1K</text>
<text x="158.4" y="180">TXS0102DCU</text>
</g>
<g font-size="1.3">
<text x="29" y="1.3">5</text>
<text x="83.6" y="1.3">4</text>
<text x="138.1" y="1.3">3</text>
<text x="192.7" y="1.3">2</text>
<text x="247.3" y="1.3">1</text>
<text x=".5" y="28.3">D</text>
<text x="275.1" y="28.3">D</text>
<text x=".5" y="79.2">C</text>
<text x="275.1" y="79.2">C</text>
<text x=".5" y="130.2">B</text>
<text x="275.1" y="130.2">B</text>
<text x=".5" y="181.1">A</text>
<text x="275.1" y="181.1">A</text>
<text x="29" y="206.9">5</text>
<text x="83.6" y="206.9">4</text>
<text x="138.1" y="206.9">3</text>
<text x="192.7" y="206.9">2</text>
<text x="247.3" y="206.9">1</text>
</g>
</svg>
